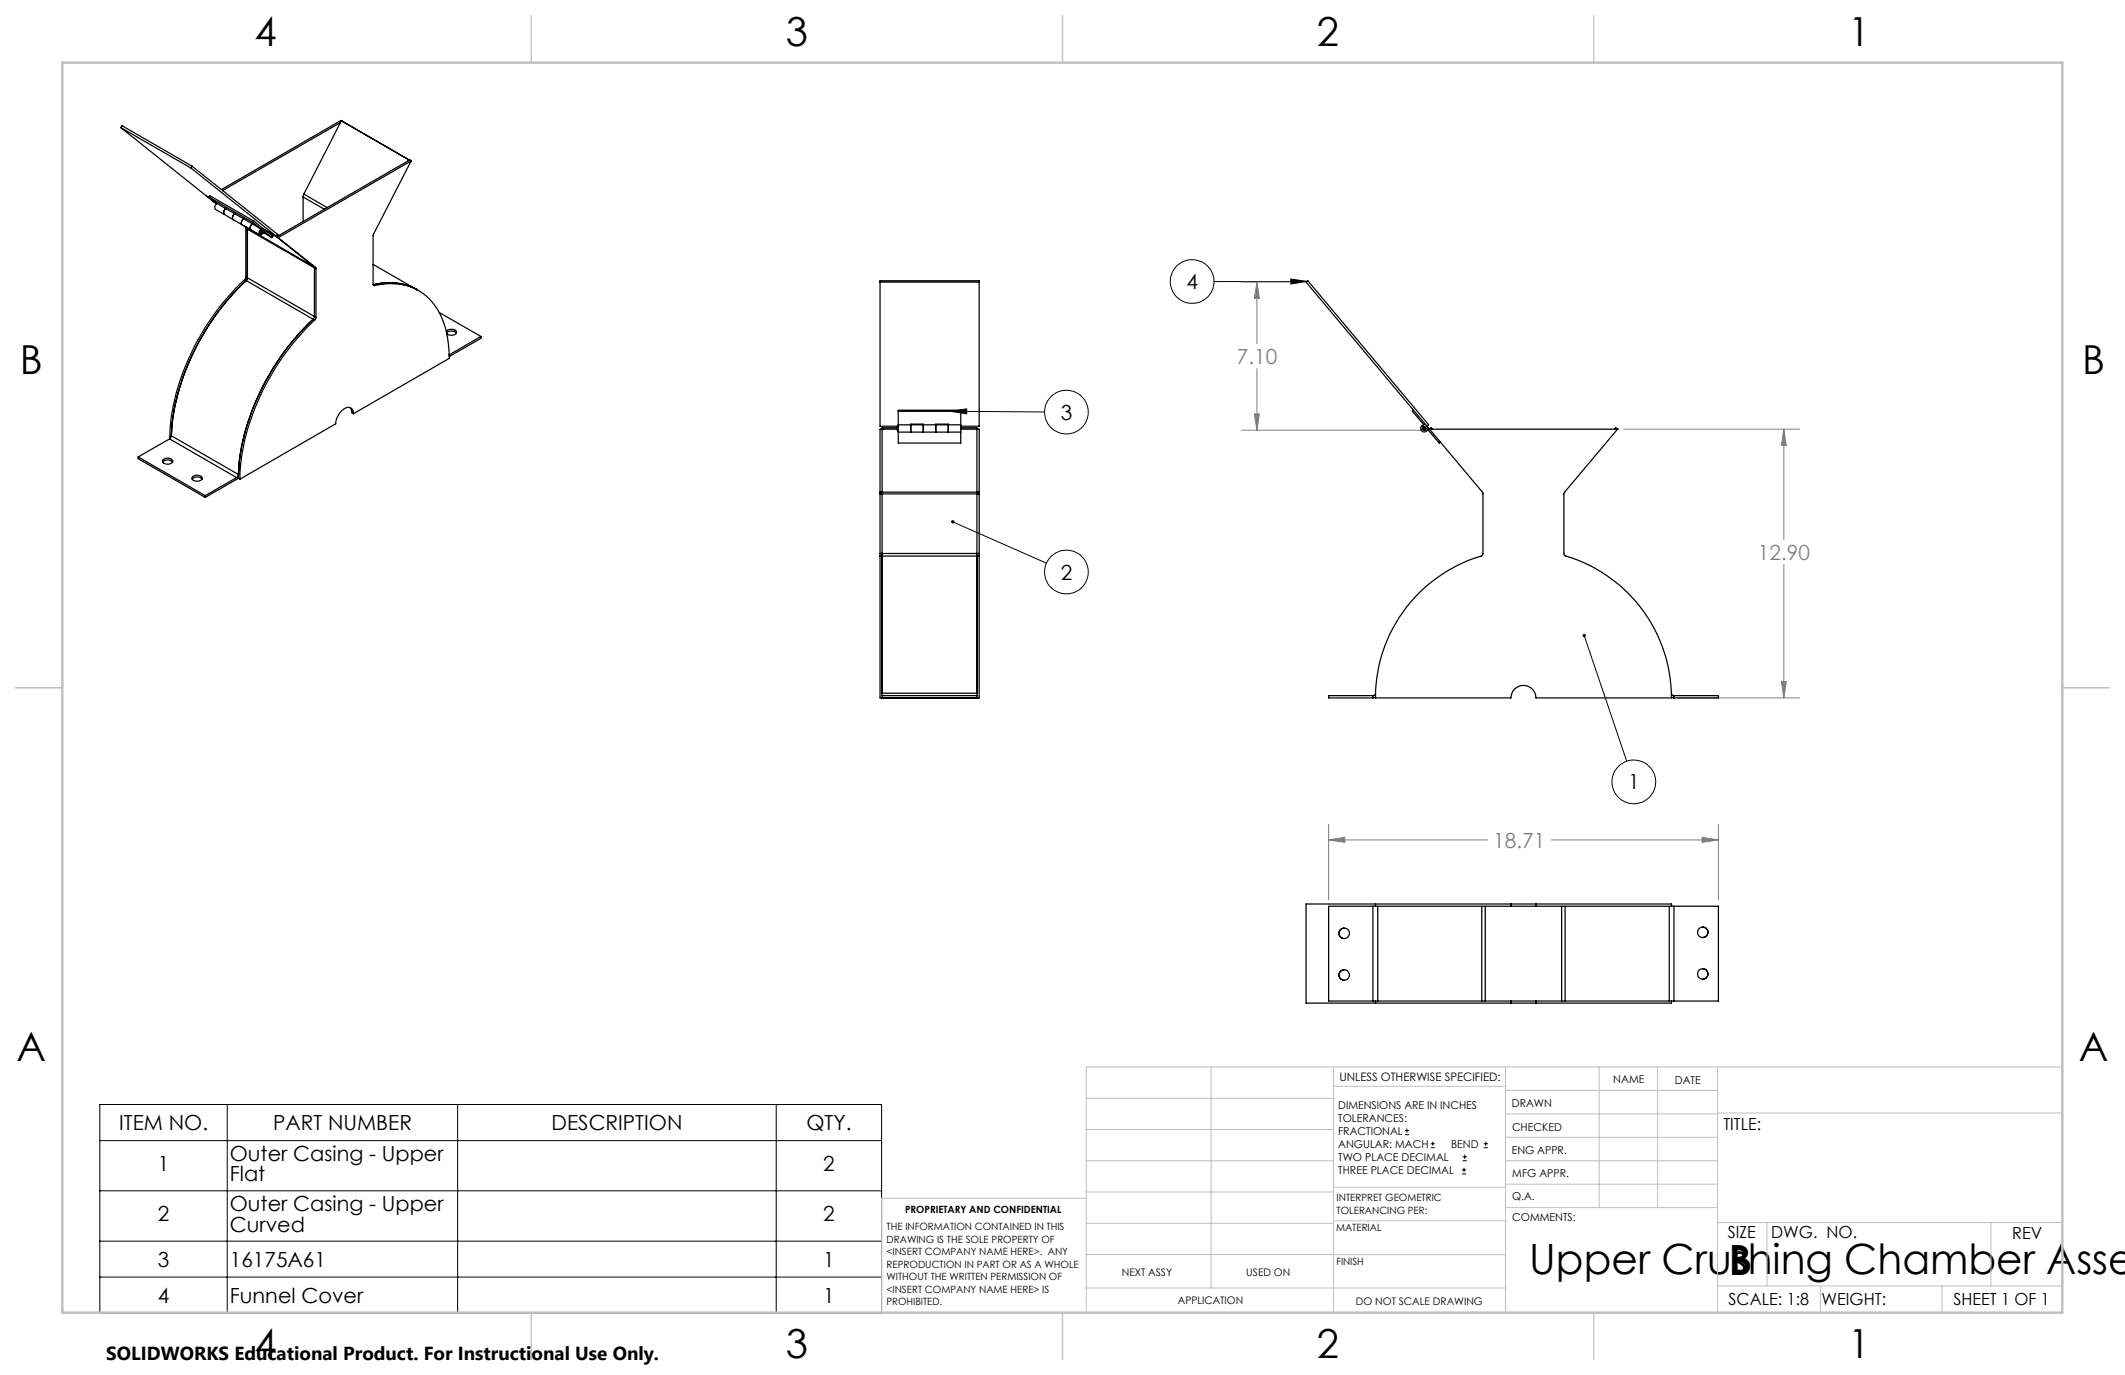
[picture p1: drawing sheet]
<svg xmlns="http://www.w3.org/2000/svg" width="432mm" height="279mm" viewBox="0 0 432 279" stroke-linecap="round" stroke-linejoin="round" font-family="sans-serif">
<g fill="none" stroke="#000" stroke-width=".2">
<path d="M262.3 56.7l3.3 .5-3.3 .5zM265.6 57.2h-18.9M193.1 83.6l19.2 .1M193.1 83.6l3.3-.5v1zM193.6 106l19.1 8.4M321.9 129.2l8.7 25.5M20.3 224.4h158.8v42.4h-158.8zM20.3 231.8h158.8M46.2 224.4v42.4M93 224.4v42.4M157.7 224.4v42.4M285.5 230.6h.8"/>
<path d="M285.5 229.7h.8M285.9 229.3v.9M290.7 233.2h.8M290.7 232.4h.8M291.1 232v.8M297.1 238.5h.8M297.1 237.7h.8M297.2 235.9h.9M297.2 235.1h.9M297.5 237.3v.8M297.6 234.6v.9M301.5 233.2h.8"/>
<path d="M301.5 232.4h.8M301.9 232v.8M20.3 242h158.8M20.3 252.2h158.8M20.3 259.5h158.8"/>
<circle cx="242.2" cy="57.2" r="4.4"/>
<circle cx="216.7" cy="83.7" r="4.4"/>
<circle cx="216.7" cy="116.2" r="4.4"/>
<circle cx="332" cy="158.9" r="4.4"/>
</g>
<g fill="none" stroke="#808080" stroke-width=".2">
<path d="M252.2 57.3h11.9M255.4 57.3v12.6M255.4 57.3l.5 3.3h-1zM255.4 74.9v12.5M252.2 87.4h36.8M254.9 84.1h1l-.5 3.3zM330 87.2h35.7M362.5 87.2v22.4M362.5 87.2l.5 3.3h-1zM362.5 114.7v27.1M362 138.5h1l-.5 3.3zM340.9 141.8h24.8"/>
<path d="M270 170.7l3.3-.6v1.1zM270 167.5v15.4M270 170.7h32.3M315.2 170.7h34M345.9 170.1l3.3 .6-3.3 .5zM349.2 167.5v15.4"/>
</g>
<g fill="none" stroke="#c0c0c0" stroke-width=".2">
<path d="M246.1 216.8v44.9M271 216.8v49.9M305.9 216.8v49.9M324.9 216.8v28.6M336.8 216.8v28.6M349 216.8v49.9M419.1 216.8h-198.4v49.9M220.7 235.9h50.3M220.7 229.5h50.3M220.7 223.2h50.3M271 220.7h34.9M305.9 231.1h43.1"/>
<path d="M305.9 226.3h43.1M305.9 221.6h43.1M305.9 235.9h43.1M349 226.2h70.1M220.7 248.6h50.3M220.7 242.2h50.3M220.7 254.9h50.3M220.7 243.5h-41.6v23.2M271 255h34.9M271 248.1h35M271 241.2h35M305.9 240.6h43.1"/>
<path d="M306 245.4h43M349 248.4h70.1M359.1 248.4v12.9M404.6 248.4v12.9M220.7 261.7h85.2M349 261.3h70.1M369.9 261.3v5.4M394.6 261.3v5.4"/>
</g>
<path d="M108 3.2v9.5M215.9 3.2v9.5M323.8 3.2v9.5M3.1 139.7h9.6M419.1 139.7h9.5M108 266.7v9.6M215.9 266.7v9.6M323.8 266.7v9.6" fill="none" stroke="#c0c0c0" stroke-width=".25"/>
<path d="M12.7 12.7h406.4v254h-406.4z" fill="none" stroke="#c0c0c0" stroke-width=".5"/>
<path d="M262.3 56.7l3.3 .5-3.3 .5zM321.7 128.9a.34 .34 0 0 0 0 .6 .34 .34 0 0 0 .5-.3 .34 .34 0 0 0-.4-.4l.1 .4-.1-.4zM193.1 83.6l3.3-.5v1zM193.4 105.8l-.1 .1 .3 .1-.3-.1a.35 .35 0 0 0 .3 .5 .35 .35 0 0 0 .3-.5 .35 .35 0 0 0-.5-.1z" fill="#000"/>
<path d="M362.5 87.2l.5 3.3h-1zM362 138.5h1l-.5 3.3zM255.4 57.3l.5 3.3h-1zM254.9 84.1h1l-.5 3.3zM270 170.7l3.3-.6v1.1zM345.9 170.1l3.3 .6-3.3 .5z" fill="#808080"/>
<g fill="none" stroke="#000" stroke-width=".25">
<path d="M24.6 25.9l.2-.4 14.2 8.3M24.6 25.9l14.2 8.2M24.6 25.9l17.3 13.9 .8 .5M38.8 34.1l17.4 13.9M39 33.8l-.2 .3M39 33.8l17.4 13.8-.2 .4M61.7 39.4l-.1 .6M61.7 39.4l4.8 2.8M69.2 24.9l-24 13.8M69.4 24.6l-7.7 14.8M69.4 24.6l13.8 7.9M69.4 24.6l.2 .1"/>
<path d="M69.6 24.7l-.3-.2-24.3 14M83.2 32.5h.1M83.2 32.5l-.2-.1-.2 .4M83.2 32.5l.3 .2M83.2 32.5l-27 15.6M83.5 32.7l-7.7 15v10.1l.3 .2M83.5 32.7l-27 15.6M42.3 40.1l1.7 1.4M42.3 40.1l.3 .2M42.3 40v.1M42.4 40l1.7 1.3M42.4 40l9 5.2"/>
<path d="M42.4 40l.2-.2 9 5.1M42.6 40.3h.1M42.6 40.3l.5 .2M42.6 40.3l1.4 1.1M42.6 40.2v.1M44.1 41.3a.82 .82 0 0 0-.3 1.2l1.8 1.1M44.1 41.3l1.8 1.1M45.6 43.6l1.8 1M45.9 42.4a.78 .78 0 0 0-.3 1.2M45.9 42.4a.89 .89 0 0 0-.3 1.2M45.9 42.4l-.1-.1 1.9 1.1M47.4 44.6l1.8 1"/>
<path d="M47.7 43.4a.82 .82 0 0 0-.3 1.2M47.7 43.4a.89 .89 0 0 0-.3 1.2M47.7 43.4l1.8 1.1M49.2 45.6l1.8 1.1M49.5 45.8l.4 .3M49.5 44.5a.82 .82 0 0 0-.3 1.1M49.5 44.5a.89 .89 0 0 0-.3 1.1M49.5 44.5l-.1-.1 1.9 1.1M49.7 56.8a48.4 48.4 0 0 0-15.1 30.1l-.1 2.2M49.7 56.8l.3 .2M49.8 46l.4 .3M49.9 46.1l.1 .3"/>
<path d="M49.9 46.1l.3 .2M50 56.3l-.3 .5M50 46.4l.3 .2M50 56.3l.3 .1M50 46.4v9.9M50 57a49 49 0 0 0-15 29.3l-.2 2.2M50 57a48.7 48.7 0 0 0-15.1 30.1l-.1 1.4M50 57l13.6 7.9M50.2 46.3l.1 .3M50.2 46.3l13.6 7.9M50.3 56.4l-.3 .6M50.3 46.6v9.8"/>
<path d="M50.3 46.6l13.6 7.8M50.3 56.4l13.6 7.9M51 46.7l1.8 1M51.3 45.5a.82 .82 0 0 0-.3 1.2M51.3 45.5a.8 .8 0 0 0-.3 1.2M51.3 45.5l1.8 1M51.4 45.2l1.7 1.3M51.6 44.9l1.9 1.6M51.6 44.9l-.2 .3M53 47l.3-.3a.37 .37 0 0 1 0 .5 .37 .37 0 0 1-.5 .1zM53.1 46.9l.2 .1-.3 .3zM53.1 47.3l-.2 .1"/>
<path d="M53.2 46.7l.1 .3M53.5 46.5a.83 .83 0 0 1-.8 1.2l-.1-.5 .5-.7M53.5 46.5l2.7 1.5M53.5 47.3l1.8 1M53.6 47l.1 .1M53.7 47.1l1.6 1.2M53.9 46.8l-.2 .3M53.9 46.8l-.3-.2 2.6 1.5M53.9 46.8l1.6 1.2-.2 .3M56.2 48.1h.1M56.2 48.1l.3 .2M56.2 48.1l7.6 6.1"/>
<path d="M56.3 47.7h.1M56.4 47.7l-.2 .4M56.4 47.7l.2 .2M56.5 48.3l7.6 6.1M61.6 40v5M61.6 40l4.3 2.5M63.8 54.2l.1 .2M63.8 54.2l.3 .2M63.9 54.4l.3 .2M63.9 54.4v9.9M64.1 54.4l.1 .2M64.2 54.6v9.9"/>
<path d="M75.8 53.7l8.9 5.2M75.8 57.9a12 12 0 0 1 8.9 1 11.8 11.8 0 0 0-8.9-1zM75.8 57.9l.3 .1M76.1 58a11.4 11.4 0 0 1 11.2 2.9 17.2 17.2 0 0 1 4 11.9l-19.5 11.3M84.7 58.9l.4 .2M178.8 57.3h20.2M265.4 57.3l.3-.3 24.6 29.3-.4 .3zM63.6 64.9a49 49 0 0 0-15 29.2l-.2 2.3M63.6 64.9a48.4 48.4 0 0 0-15.1 30.1l-.1 2.2 .4 .2M63.6 64.9l.3 .2M63.9 64.3l-.3 .6M63.9 64.3l.3 .2"/>
<path d="M63.9 65.1a49.2 49.2 0 0 0-15 28.9l-.1 3.4M64.2 64.5l-.3 .6M89.3 63.5l8.4 4.9M90.7 67.4a1.31 1.31 0 0 1 2.1 .1 1.24 1.24 0 0 1-2 .3M90.7 67.6a1.48 1.48 0 0 1 2 .1M91.3 72v.1M91.3 72.4v.1M91.3 72.1h.1M91.3 72.1v.3M97.7 68.4l-6.4 3.7M97.7 68.4v.4l-6.4 3.6M28.1 92.9v.3l13.6 7.9"/>
<path d="M28.1 92.9l13.6 7.8M33.1 93.9a1.37 1.37 0 0 1 2 0M33.1 93.5a1.38 1.38 0 0 1 2 .2 1.2 1.2 0 0 1-2.1 .1zM34.5 89.2l-6.4 3.7M34.5 89.2l13.6 7.8M34.8 88.5l-.3 .7M34.8 88.5l13.6 7.9M39.1 97.4a1.37 1.37 0 0 1 2 0M39.1 96.9a1.34 1.34 0 0 1 2 .2 1.07 1.07 0 0 1-1.6 .6l-.4-.3zM48.1 97l-6.4 3.7M48.1 97v.4M48.1 97.4l-6.4 3.7"/>
<path d="M48.4 97.1l-.3 .3M48.4 96.4l-.3 .6M71.1 82.8l.4 1.1 .3 .2M71.8 84.1a1.15 1.15 0 0 0-.7-1.3 1.15 1.15 0 0 0-1.4 .4 3.9 3.9 0 0 0-1.5 2.9l-19.4 11.3M179.2 87.2h.1M182.3 86.9h-3.1v26.1M182.3 87.2h-3.5v12.8M182.4 86.6h-3.6v-29.6h20.2v29.6h-3.8M182.5 86.5a.71 .71 0 0 0 0 1.1M182.5 86.3v1.5M182.5 87.8h12.7M182.5 86.3h12.7"/>
<path d="M182.5 83.6h12.7M182.5 86.3v-2.9h12.7v2.9M182.5 87.8v2.2h12.7v-2.2M185.1 86.3v1.5zM185.1 86.3v-.1h2.5v.1M187.6 86.3v1.5zM190.1 86.3v1.5zM190.1 86.3v-.1h2.6v.1M192.7 86.3v1.5zM195.2 86.3v1.5M195.2 86.9h3.3v26.1M195.2 87.2h3.8v12.8"/>
<path d="M198.5 87.2h.1M287.2 83.4l-.2 .2 2.3 2.7a.73 .73 0 0 0-.6 .9 .73 .73 0 0 0 1 .5 .73 .73 0 0 0 .2-1.1M289.9 86.6l.6 .6M290.1 87.3l.1 .1M290.2 87.4l2.3 2.6 .2-.1M290.5 87.2h.1M290.5 87.2l10.8 13v12.4l-.1 .3a30.2 30.2 0 0 0-21.7 28.9h27.5a2.54 2.54 0 0 1 2.6-2.5 2.54 2.54 0 0 1 2.5 2.5h27.6a30.2 30.2 0 0 0-21.7-28.9l-.2-.3v-12.4l10.9-13M290.5 87.2l-.3 .2M290.5 87.2l.3-.3 .2 .3M290.5 87.2h38.2M328.1 87.2l.2-.3 .4 .3M328.7 87.2h.1"/>
<path d="M41.7 100.7v.4M178.8 113v28.8h20.2v-28.8M178.8 112.5v.5M178.8 100v.4M178.8 100.4v12.1M178.8 113h20.2M178.8 100h20.2M178.8 112.5h20.2M178.8 100.4h20.2M179.2 113v27.9M198.5 113v27.9M199 112.5v.5"/>
<path d="M199 100v.4M199 100.4v12.1M179.2 141.8h.1M179.2 140.9v.5M179.2 141.4h19.3M179.2 141.4v.4M179.2 140.9h19.3M183.5 141.8h2.1zM191.9 141.8h2.2zM198.5 141.8h.1M198.5 140.9v.5M198.5 141.4v.4"/>
<path d="M279 141.4h-9v.4h9M279 141.4v.4M279.5 141.7l-.5 .1M279.5 140.9a.49 .49 0 0 1-.5 .5M339.6 140.9l.3 .4 .2 .1M339.7 141.7l.4 .1M340.1 141.4h9.1v.4h-9.1M340.1 141.4v.4M273.2 197.1a1.06 1.06 0 0 0-1.1 1 1.06 1.06 0 0 0 1.1 1.1M273.2 188.6a1.06 1.06 0 0 0-1.1 1.1 1.06 1.06 0 0 0 1.1 1M279 184.2h.5M279 184.2v19.2"/>
<path d="M279 184.2h-9v19.2h9M279.5 184.2h27.5M279.5 183.7v.5M280 184.2v19.2M301.1 184.2v19.2M301.8 184.2v19.2M307 183.7h5.1M307 184.2h5.1M307 183.7h-41.6v20.1h41.6M307 183.7v.5M312.1 183.7h27.6v.5M312.1 184.2h27.6"/>
<path d="M312.1 183.7v.5M317.3 184.2v19.2M318 184.2v19.2M339.2 184.2v19.2M339.7 184.2h.4M340.1 184.2h9.1v19.2h-9.1M340.1 184.2v19.2M346 196.9a1.06 1.06 0 0 1 1.1 1 1.06 1.06 0 0 1-1.1 1.1M346 188.4a1.06 1.06 0 0 1 1.1 1 1.06 1.06 0 0 1-1.1 1.1M279 203.4h.5M279.5 203.4h27.5M279.5 203.4v.4"/>
<path d="M307 203.4h5.1M307 203.8h5.1M307 203.4v.4M312.1 203.4h27.6M312.1 203.4v.4M339.7 203.4h.4M339.7 203.4v.4h-27.6"/>
<circle cx="289.4" cy="87.1" r=".19"/>
<circle cx="289.4" cy="87.1" r=".41"/>
<circle cx="273.2" cy="198.1" r="1.06"/>
<circle cx="273.2" cy="189.7" r="1.06"/>
<circle cx="346" cy="189.5" r="1.06"/>
<circle cx="346" cy="197.9" r="1.06"/>
</g>
<g font-size="8.5">
<text x="310.7" y="258.9">Upper Crushing Chamber Asse</text>
<text x="351.3" y="259">B</text>
</g>
<g font-size="8.1">
<text x="51.7" y="9.3">4</text>
<text x="159.7" y="9.3">3</text>
<text x="267.6" y="9.3">2</text>
<text x="375.6" y="9.3">1</text>
<text x="4" y="76">B</text>
<text x="423.1" y="76">B</text>
<text x="3.3" y="215.7">A</text>
<text x="422.4" y="215.7">A</text>
<text x="51.7" y="276">4</text>
<text x="159.7" y="276">3</text>
<text x="267.6" y="276">2</text>
<text x="375.6" y="276">1</text>
</g>
<g font-size="4.2">
<text x="241.1" y="58.7">4</text>
<text x="215.5" y="85.3">3</text>
<text x="215.5" y="117.8">2</text>
<text x="330.8" y="160.4">1</text>
<text x="24.2" y="229.6">ITEM NO.</text>
<text x="55.5" y="229.6">PART NUMBER</text>
<text x="112.1" y="229.6">DESCRIPTION</text>
<text x="163.9" y="229.6">QTY.</text>
<text x="32.1" y="238">1</text>
<text x="46.7" y="235.9">Outer Casing - Upper</text>
<text x="167.3" y="238">2</text>
<text x="46.7" y="240">Flat</text>
<text x="32.1" y="248.2">2</text>
<text x="46.7" y="246.1">Outer Casing - Upper</text>
<text x="46.7" y="250.3">Curved</text>
<text x="167.3" y="248.2">2</text>
<text x="32.1" y="257.4">3</text>
<text x="46.7" y="257.4">16175A61</text>
<text x="167.3" y="257.4">1</text>
<text x="32.1" y="264.7">4</text>
<text x="46.7" y="264.7">Funnel Cover</text>
<text x="167.3" y="264.7">1</text>
</g>
<g font-size="4.2" fill="#808080">
<text x="251.3" y="74">7.10</text>
<text x="357.2" y="113.8">12.90</text>
<text x="303.4" y="172.2">18.71</text>
</g>
<text font-size="3.8" x="21.6" y="276.3">SOLIDWORKS Educational Product. For Instructional Use Only.</text>
<g font-size="3.4">
<text x="350.2" y="229.5">TITLE:</text>
<text x="351.1" y="251.6">SIZE</text>
<text x="359.9" y="251.6">DWG. NO.</text>
<text x="408.9" y="251.7">REV</text>
<text x="351.2" y="265.2">SCALE: 1:8</text>
<text x="370.1" y="265.3">WEIGHT:</text>
<text x="396.9" y="265.2">SHEET 1 OF 1</text>
</g>
<text font-size="2.4" x="272.2" y="219.7">UNLESS OTHERWISE SPECIFIED:</text>
<g font-size="2.2">
<text x="327.8" y="220.1">NAME</text>
<text x="340.3" y="220.2">DATE</text>
<text x="271.9" y="225.3">DIMENSIONS ARE IN INCHES</text>
<text x="271.9" y="227.9">TOLERANCES:</text>
<text x="307.2" y="224.9">DRAWN</text>
<text x="271.9" y="230.6">FRACTIONAL</text>
<text x="271.9" y="233.2">ANGULAR: MACH</text>
<text x="294.9" y="233.2">BEND</text>
<text x="307.3" y="229.8">CHECKED</text>
<text x="271.9" y="235.9">TWO PLACE DECIMAL</text>
<text x="271.9" y="238.5">THREE PLACE DECIMAL</text>
<text x="307.2" y="234.5">ENG APPR.</text>
<text x="307.3" y="239.2">MFG APPR.</text>
<text x="307.3" y="243.9">Q.A.</text>
<text x="307.3" y="248.1">COMMENTS:</text>
</g>
<g font-size="2.1">
<text x="227.9" y="259.2">NEXT ASSY</text>
<text x="253.3" y="259.2">USED ON</text>
<text x="239.3" y="265">APPLICATION</text>
<text x="275.5" y="265.1">DO NOT SCALE DRAWING</text>
</g>
<g font-size="2">
<text x="271.6" y="244.1">INTERPRET GEOMETRIC</text>
<text x="180.2" y="250">THE INFORMATION CONTAINED IN THIS</text>
<text x="183.9" y="246.4">PROPRIETARY AND CONFIDENTIAL</text>
<text x="271.5" y="250.2">MATERIAL</text>
<text x="271.6" y="246.6">TOLERANCING PER:</text>
<text x="180.2" y="252.5">DRAWING IS THE SOLE PROPERTY OF</text>
<text x="180.2" y="255.1">&lt;INSERT COMPANY NAME HERE&gt;. ANY</text>
<text x="180.2" y="257.6">REPRODUCTION IN PART OR AS A WHOLE</text>
<text x="271.5" y="257">FINISH</text>
<text x="180.2" y="260.1">WITHOUT THE WRITTEN PERMISSION OF</text>
<text x="180.2" y="262.6">&lt;INSERT COMPANY NAME HERE&gt; IS</text>
<text x="180.2" y="265.2">PROHIBITED.</text>
</g>
</svg>
